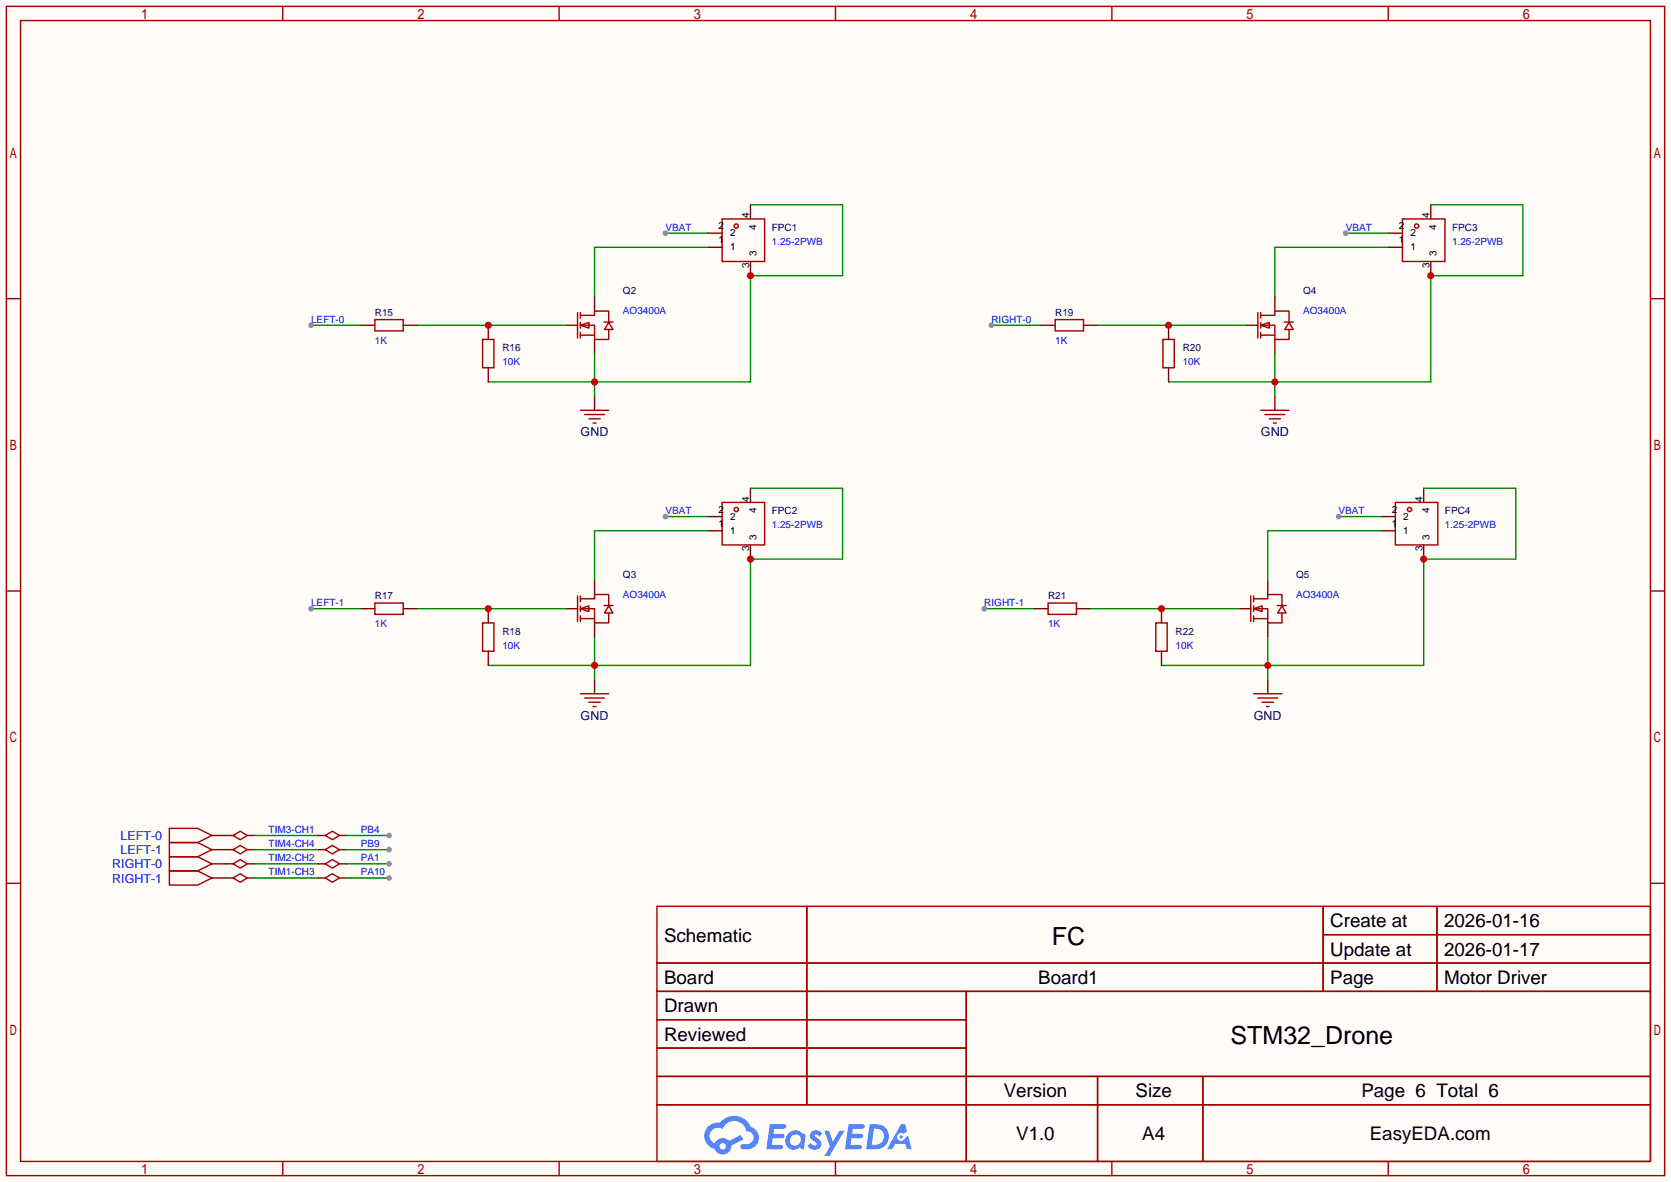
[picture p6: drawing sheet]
<svg xmlns="http://www.w3.org/2000/svg" width="299mm" height="212mm" viewBox="0 0 299 212" stroke-linecap="round" stroke-linejoin="round" font-family="sans-serif">
<path d="M0 0h299.5v211.8h-299.5z" fill="#fffcf7"/>
<g fill="none" stroke="#a10000" stroke-width=".25">
<path d="M1.1 1.1h297.2v209.6h-297.2zM3.7 3.7h292.1v204.5h-292.1zM50.7 1.1v2.6M100.2 1.1v2.6M149.7 1.1v2.6M199.3 1.1v2.6M248.8 1.1v2.6M1.1 53.5h2.6M295.8 53.5h2.5M1.1 105.9h2.6M295.8 105.9h2.5M1.1 158.3h2.6"/>
<path d="M295.8 158.3h2.5M117.7 162.4h178.1v45.8h-178.1zM117.7 172.6h178.1M117.7 177.7h178.1M144.6 162.4v35.6M173.2 177.7v30.5M237.1 162.4v15.3M237.1 167.5h58.7M257.5 162.4v15.3M117.7 182.8h55.5M117.7 192.9h178.1M117.7 187.8h55.5"/>
<path d="M117.7 198h178.1M196.7 192.9v15.3M215.6 192.9v15.3M50.7 208.2v2.5M100.2 208.2v2.5M149.7 208.2v2.5M199.3 208.2v2.5M248.8 208.2v2.5"/>
</g>
<g fill="#5487ff">
<path d="M145.5 202.8a1.3 1.3 0 0 1 1.8 .3l-.4 .6a.54 .54 0 0 0-.9-.2l.1 .2a1.58 1.58 0 0 1 1.1 1.6 1.43 1.43 0 0 1-2.5 .1l.5-.6a.64 .64 0 0 0 .5 .5 .64 .64 0 0 0 .7-.3l-.2-.2a1.6 1.6 0 0 1-1-1.6z"/>
<path d="M147.7 202.7h.9l.7 1.9 1.1-1.9h.9l-2.7 4.5h-.9l1-1.7z"/>
<path d="M138 201.5h1.6a1.31 1.31 0 0 1 1.2 .2 .4 .4 0 0 1-.3 .6h-1.8l-.1 .9h1.6a.4 .4 0 0 1 .4 .4 .4 .4 0 0 1-.4 .4h-1.7l-.2 1.2h.8a1.23 1.23 0 0 1 1.2 .2 .39 .39 0 0 1-.3 .6h-2.7z"/>
<path d="M152.1 201.5h1.6a1.32 1.32 0 0 1 1.3 .2 .39 .39 0 0 1-.4 .6h-1.7l-.2 .9h1.7a.4 .4 0 0 1 .3 .4 .4 .4 0 0 1-.4 .4h-1.7l-.2 1.2h.8a1.23 1.23 0 0 1 1.2 .2 .39 .39 0 0 1-.3 .6h-2.7z"/>
<path d="M161.5 201.5h.7l.4 1.3-.7 .4a.75 .75 0 0 0-1.1 .3 .75 .75 0 0 0 .5 1 .75 .75 0 0 0 .9-.6l.6-.3 .6 2.4h-.9l-.2-1h-1.9l-.5 1h-.9z"/>
<path d="M155.9 201.5l-.7 4.5h1.5a2.27 2.27 0 0 0 2.6-2.3 2.27 2.27 0 0 0-2.7-2.2zM156.6 202.3a1.5 1.5 0 0 1 1.8 1.5 1.5 1.5 0 0 1-1.9 1.4h-.3z"/>
<path d="M141.3 203.1a1.62 1.62 0 0 0-.4 2.1 1.62 1.62 0 0 0 2 .7l.4-.3 .3 .3 .5 .1 .3-2.5-.2-.3h-.4a1.58 1.58 0 0 0-2.5-.1zM141.9 203.6a.98 .98 0 0 1 1.5 .2 .98 .98 0 0 1-.6 1.5 .94 .94 0 0 1-1.2-.4 .94 .94 0 0 1 .3-1.3z"/>
<path d="M126.9 201.9a2.37 2.37 0 0 0 1.2 4 1.54 1.54 0 0 0 1.7 1 1.54 1.54 0 0 0 1.3-1.6l2.1-1.1-.5-.8-2 1.1a1.57 1.57 0 0 0-2.6 .4 1.5 1.5 0 0 1-.8-2.1 1.5 1.5 0 0 1 2.2-.5 2.23 2.23 0 0 1 2.3-1.4 2.23 2.23 0 0 1 2 1.8 1.16 1.16 0 0 1 1.2 1.1 1.16 1.16 0 0 1-1 1.3h-.7a.47 .47 0 0 0-.6 .3 .47 .47 0 0 0 .4 .6 2.23 2.23 0 0 0 2.3-.7 2.23 2.23 0 0 0 .4-2.3 2.16 2.16 0 0 0-1.3-1.1 3.2 3.2 0 0 0-5.4-.7l-1.2 .1zM129 205.4a.58 .58 0 0 1 1.1 0 .58 .58 0 0 1-1.1 0z"/>
<circle cx="161.5" cy="203.8" r=".28"/>
</g>
<g fill="none" stroke="#a10000" stroke-width=".25">
<path d="M129.4 39.2h7.6v7.7h-7.6zM103.5 56v4.6M104 58.3h2.6v2.5h2.5v-1.7M104 56.5h2.6v-.7h2.5v2M104 58.3l1.5-.5v1zM104 56v1M104 57.8v1M104 59.6v1M108.2 57.7h1.7M109.1 57.8l.8 1.3h-1.6zM104 60.1h2.6"/>
<circle cx="132" cy="40.5" r=".38"/>
</g>
<path d="M134.5 36.7v2.5M101.5 58.3h2M106.6 53.2v2.6M126.9 44.3h2.5M126.9 41.8h2.5M134.5 46.9v2.5M106.6 60.8v2.6" fill="none" stroke="#870000" stroke-width=".25"/>
<path d="M119.3 41.8h7.6" fill="none" stroke="#008700" stroke-width=".25"/>
<circle cx="119.3" cy="41.8" r=".51" fill="#999"/>
<path d="M134.5 36.7h16.5v12.7h-16.5v19.1h-47M126.9 44.3h-20.3v8.9M106.6 63.4v7.6" fill="none" stroke="#008700" stroke-width=".25"/>
<path d="M106.6 71v2.5" fill="none" stroke="#870000" stroke-width=".25"/>
<path d="M104 73.5h5.1M104.8 74.3h3.5M105.5 75.1h2.1M106.3 75.8h.5" fill="none" stroke="#a10000" stroke-width=".25"/>
<g fill="#c00">
<circle cx="106.6" cy="68.5" r=".63"/>
<circle cx="134.5" cy="49.4" r=".63"/>
</g>
<path d="M67.2 57.3h5.1v2h-5.1z" fill="none" stroke="#a10000" stroke-width=".25"/>
<path d="M64.6 58.3h2.6M72.3 58.3h2.5" fill="none" stroke="#870000" stroke-width=".25"/>
<path d="M55.8 58.3h8.8M74.8 58.3h26.7" fill="none" stroke="#008700" stroke-width=".25"/>
<circle cx="55.8" cy="58.3" r=".51" fill="#999"/>
<path d="M86.5 60.8h2v5.1h-2z" fill="none" stroke="#a10000" stroke-width=".25"/>
<path d="M87.5 58.3v2.5" fill="none" stroke="#870000" stroke-width=".25"/>
<circle cx="87.5" cy="58.3" r=".63" fill="#c00"/>
<path d="M87.5 65.9v2.6M126.9 95.1h2.5M126.9 92.6h2.5M134.5 87.5v2.5M134.5 97.7v2.5M101.5 109.1h2M106.6 104v2.6M106.6 111.6v2.6" fill="none" stroke="#870000" stroke-width=".25"/>
<g fill="none" stroke="#a10000" stroke-width=".25">
<path d="M129.4 90h7.6v7.7h-7.6zM103.5 106.8v4.6M104 109.1h2.6v2.5h2.5v-1.7M104 107.3h2.6v-.7h2.5v2M104 109.1l1.5-.5v1zM104 106.8v1M104 108.6v1M104 110.4v1M104 110.9h2.6M108.2 108.5h1.7M109.1 108.6l.8 1.3h-1.6z"/>
<circle cx="132" cy="91.3" r=".38"/>
</g>
<path d="M119.3 92.6h7.6" fill="none" stroke="#008700" stroke-width=".25"/>
<circle cx="119.3" cy="92.6" r=".51" fill="#999"/>
<path d="M126.9 95.1h-20.3v8.9M134.5 87.5h16.5v12.7h-16.5v19.1h-47M106.6 114.2v7.6" fill="none" stroke="#008700" stroke-width=".25"/>
<path d="M106.6 121.8v2.5" fill="none" stroke="#870000" stroke-width=".25"/>
<path d="M104 124.3h5.1M104.8 125.1h3.5M105.5 125.9h2.1M106.3 126.6h.5" fill="none" stroke="#a10000" stroke-width=".25"/>
<g fill="#c00">
<circle cx="106.6" cy="119.3" r=".63"/>
<circle cx="134.5" cy="100.2" r=".63"/>
</g>
<path d="M67.2 108.1h5.1v2h-5.1z" fill="none" stroke="#a10000" stroke-width=".25"/>
<path d="M64.6 109.1h2.6M72.3 109.1h2.5" fill="none" stroke="#870000" stroke-width=".25"/>
<path d="M55.8 109.1h8.8M74.8 109.1h26.7" fill="none" stroke="#008700" stroke-width=".25"/>
<circle cx="55.8" cy="109.1" r=".51" fill="#999"/>
<path d="M86.5 111.6h2v5.1h-2z" fill="none" stroke="#a10000" stroke-width=".25"/>
<path d="M87.5 109.1v2.5" fill="none" stroke="#870000" stroke-width=".25"/>
<circle cx="87.5" cy="109.1" r=".63" fill="#c00"/>
<path d="M256.4 36.7v2.5M223.4 58.3h2M228.5 53.2v2.6M248.8 44.3h2.5M248.8 41.8h2.5M256.4 46.9v2.5M228.5 60.8v2.6M87.5 116.7v2.6" fill="none" stroke="#870000" stroke-width=".25"/>
<g fill="none" stroke="#a10000" stroke-width=".25">
<path d="M251.3 39.2h7.7v7.7h-7.7zM225.4 56v4.6M225.9 58.3h2.6v2.5h2.5v-1.7M225.9 56.5h2.6v-.7h2.5v2M225.9 58.3l1.6-.5v1zM225.9 56v1M225.9 57.8v1M225.9 59.6v1M230.2 57.7h1.6M231 57.8l.8 1.3h-1.5zM225.9 60.1h2.6"/>
<circle cx="253.9" cy="40.5" r=".38"/>
</g>
<path d="M241.2 41.8h7.6" fill="none" stroke="#008700" stroke-width=".25"/>
<circle cx="241.2" cy="41.8" r=".51" fill="#999"/>
<path d="M256.4 36.7h16.5v12.7h-16.5v19.1h-47M248.8 44.3h-20.3v8.9M228.5 63.4v7.6" fill="none" stroke="#008700" stroke-width=".25"/>
<path d="M228.5 71v2.5" fill="none" stroke="#870000" stroke-width=".25"/>
<path d="M225.9 73.5h5.1M226.7 74.3h3.6M227.5 75.1h2M228.2 75.8h.5" fill="none" stroke="#a10000" stroke-width=".25"/>
<g fill="#c00">
<circle cx="228.5" cy="68.5" r=".63"/>
<circle cx="256.4" cy="49.4" r=".63"/>
</g>
<path d="M189.1 57.3h5.1v2h-5.1z" fill="none" stroke="#a10000" stroke-width=".25"/>
<path d="M186.6 58.3h2.5M194.2 58.3h2.5" fill="none" stroke="#870000" stroke-width=".25"/>
<path d="M177.7 58.3h8.9M196.7 58.3h26.7" fill="none" stroke="#008700" stroke-width=".25"/>
<circle cx="177.7" cy="58.3" r=".51" fill="#999"/>
<path d="M208.4 60.8h2v5.1h-2z" fill="none" stroke="#a10000" stroke-width=".25"/>
<path d="M209.4 58.3v2.5" fill="none" stroke="#870000" stroke-width=".25"/>
<circle cx="209.4" cy="58.3" r=".63" fill="#c00"/>
<path d="M209.4 65.9v2.6M247.5 95.1h2.6M247.5 92.6h2.6M255.1 87.5v2.5M255.1 97.7v2.5M222.1 109.1h2.1M227.2 104v2.6M227.2 111.6v2.6" fill="none" stroke="#870000" stroke-width=".25"/>
<g fill="none" stroke="#a10000" stroke-width=".25">
<path d="M250.1 90h7.6v7.7h-7.6zM224.2 106.8v4.6M224.7 109.1h2.5v2.5h2.5v-1.7M224.7 107.3h2.5v-.7h2.5v2M224.7 109.1l1.5-.5v1zM224.7 106.8v1M224.7 108.6v1M224.7 110.4v1M224.7 110.9h2.5M228.9 108.5h1.6M229.7 108.6l.8 1.3h-1.5z"/>
<circle cx="252.6" cy="91.3" r=".38"/>
</g>
<path d="M239.9 92.6h7.6" fill="none" stroke="#008700" stroke-width=".25"/>
<circle cx="239.9" cy="92.6" r=".51" fill="#999"/>
<path d="M247.5 95.1h-20.3v8.9M255.1 87.5h16.6v12.7h-16.6v19.1h-46.9M227.2 114.2v7.6" fill="none" stroke="#008700" stroke-width=".25"/>
<path d="M227.2 121.8v2.5" fill="none" stroke="#870000" stroke-width=".25"/>
<path d="M224.7 124.3h5M225.4 125.1h3.6M226.2 125.9h2M226.9 126.6h.6" fill="none" stroke="#a10000" stroke-width=".25"/>
<g fill="#c00">
<circle cx="227.2" cy="119.3" r=".63"/>
<circle cx="255.1" cy="100.2" r=".63"/>
</g>
<path d="M187.8 108.1h5.1v2h-5.1z" fill="none" stroke="#a10000" stroke-width=".25"/>
<path d="M185.3 109.1h2.5M192.9 109.1h2.6" fill="none" stroke="#870000" stroke-width=".25"/>
<path d="M176.4 109.1h8.9M195.5 109.1h26.6" fill="none" stroke="#008700" stroke-width=".25"/>
<circle cx="176.4" cy="109.1" r=".51" fill="#999"/>
<path d="M207.1 111.6h2.1v5.1h-2.1z" fill="none" stroke="#a10000" stroke-width=".25"/>
<path d="M208.2 109.1v2.5" fill="none" stroke="#870000" stroke-width=".25"/>
<circle cx="208.2" cy="109.1" r=".63" fill="#c00"/>
<path d="M208.2 116.7v2.6M38 149.7h3.8M38 152.3h3.8M44.3 149.7h1.3M44.3 152.3h1.3M57 149.7h1.3M60.8 149.7h1.3" fill="none" stroke="#870000" stroke-width=".25"/>
<path d="M30.4 148.5h5l2.6 1.2-2.6 1.3h-5zM30.4 151h5l2.6 1.3-2.6 1.2h-5zM41.8 149.7l1.3-.7 1.2 .7-1.2 .8zM41.8 152.3l1.3-.8 1.2 .8-1.2 .7zM58.3 149.7l1.3-.7 1.2 .7-1.2 .8z" fill="none" stroke="#a10000" stroke-width=".25"/>
<path d="M40.5 149.7h.1M40.5 152.3h.1M45.6 149.7h11.4M62.1 149.7h7.6" fill="none" stroke="#008700" stroke-width=".25"/>
<circle cx="69.7" cy="149.7" r=".51" fill="#999"/>
<path d="M45.6 152.3h11.4M62.1 152.3h7.6" fill="none" stroke="#008700" stroke-width=".25"/>
<path d="M57 152.3h1.3M60.8 152.3h1.3" fill="none" stroke="#870000" stroke-width=".25"/>
<path d="M58.3 152.3l1.3-.8 1.2 .8-1.2 .7z" fill="none" stroke="#a10000" stroke-width=".25"/>
<circle cx="69.7" cy="152.3" r=".51" fill="#999"/>
<path d="M38 154.8h3.8M38 157.4h3.8M44.3 154.8h1.3M44.3 157.4h1.3M57 154.8h1.3M60.8 154.8h1.3" fill="none" stroke="#870000" stroke-width=".25"/>
<path d="M30.4 153.5h5l2.6 1.3-2.6 1.3h-5zM30.4 156.1h5l2.6 1.3-2.6 1.2h-5zM41.8 154.8l1.3-.7 1.2 .7-1.2 .8zM41.8 157.4l1.3-.8 1.2 .8-1.2 .7zM58.3 154.8l1.3-.7 1.2 .7-1.2 .8z" fill="none" stroke="#a10000" stroke-width=".25"/>
<path d="M40.5 154.8h.1M40.5 157.4h.1M45.6 154.8h11.4M62.1 154.8h7.6" fill="none" stroke="#008700" stroke-width=".25"/>
<circle cx="69.7" cy="154.8" r=".51" fill="#999"/>
<path d="M45.6 157.4h11.4M62.1 157.4h7.6" fill="none" stroke="#008700" stroke-width=".25"/>
<path d="M57 157.4h1.3M60.8 157.4h1.3" fill="none" stroke="#870000" stroke-width=".25"/>
<path d="M58.3 157.4l1.3-.8 1.2 .8-1.2 .7z" fill="none" stroke="#a10000" stroke-width=".25"/>
<circle cx="69.7" cy="157.4" r=".51" fill="#999"/>
<g font-size="4.5">
<text x="188.5" y="169.3">FC</text>
<text x="220.5" y="187.1">STM32_Drone</text>
</g>
<g font-size="3.4">
<text x="238.4" y="166.2">Create at</text>
<text x="258.8" y="166.2">2026-01-16</text>
<text x="119" y="168.7">Schematic</text>
<text x="238.4" y="171.3">Update at</text>
<text x="258.8" y="171.3">2026-01-17</text>
<text x="119" y="176.4">Board</text>
<text x="186.1" y="176.4">Board1</text>
<text x="238.4" y="176.4">Page</text>
<text x="258.8" y="176.4">Motor Driver</text>
<text x="119" y="181.4">Drawn</text>
<text x="119" y="186.5">Reviewed</text>
<text x="179.9" y="196.7">Version</text>
<text x="203.5" y="196.7">Size</text>
<text x="244" y="196.7">Page 6 Total 6</text>
<text x="182.1" y="204.3">V1.0</text>
<text x="204.7" y="204.3">A4</text>
<text x="245.5" y="204.3">EasyEDA.com</text>
</g>
<g font-size="2.2" fill="#000080">
<text x="104.1" y="78.2">GND</text>
<text x="226" y="78.2">GND</text>
<text x="104.1" y="129">GND</text>
<text x="224.7" y="129">GND</text>
</g>
<g font-size="2.2" fill="#00f">
<text x="20.1" y="155.6">RIGHT-0</text>
<text x="21.6" y="150.6">LEFT-0</text>
<text x="21.6" y="153.1">LEFT-1</text>
<text x="20.1" y="158.2">RIGHT-1</text>
</g>
<g font-size="1.8" fill="#00f">
<text x="119.3" y="41.3">VBAT</text>
<text x="241.2" y="41.3">VBAT</text>
<text x="138.3" y="43.9">1.25-2PWB</text>
<text x="260.2" y="43.9">1.25-2PWB</text>
<text x="55.8" y="57.8">LEFT-0</text>
<text x="111.6" y="56.3">AO3400A</text>
<text x="177.7" y="57.8">RIGHT-0</text>
<text x="233.6" y="56.3">AO3400A</text>
<text x="67.2" y="61.7">1K</text>
<text x="90" y="65.5">10K</text>
<text x="189.1" y="61.7">1K</text>
<text x="212" y="65.5">10K</text>
<text x="119.3" y="92.1">VBAT</text>
<text x="138.3" y="94.7">1.25-2PWB</text>
<text x="239.9" y="92.1">VBAT</text>
<text x="259" y="94.7">1.25-2PWB</text>
<text x="111.6" y="107.1">AO3400A</text>
<text x="232.3" y="107.1">AO3400A</text>
<text x="55.8" y="108.6">LEFT-1</text>
<text x="67.2" y="112.5">1K</text>
<text x="176.4" y="108.6">RIGHT-1</text>
<text x="187.8" y="112.5">1K</text>
<text x="90" y="116.3">10K</text>
<text x="210.7" y="116.3">10K</text>
<text x="48.1" y="149.3">TIM3-CH1</text>
<text x="64.6" y="149.3">PB4</text>
<text x="48.1" y="151.8">TIM4-CH4</text>
<text x="48.1" y="154.4">TIM2-CH2</text>
<text x="64.6" y="151.8">PB9</text>
<text x="64.6" y="154.4">PA1</text>
<text x="48.1" y="156.9">TIM1-CH3</text>
<text x="64.6" y="156.9">PA10</text>
</g>
<g font-size="1.8">
<text x="128.8" y="41.1">2</text>
<text x="134.3" y="39.1" transform="rotate(-90 134.3 39.1)">4</text>
<text x="135.5" y="41.2" transform="rotate(-90 135.5 41.2)">4</text>
<text x="250.7" y="41.1">2</text>
<text x="256.2" y="39.1" transform="rotate(-90 256.2 39.1)">4</text>
<text x="257.5" y="41.2" transform="rotate(-90 257.5 41.2)">4</text>
<text x="128.8" y="43.6">1</text>
<text x="130.8" y="44.9">1</text>
<text x="130.8" y="42.4">2</text>
<text x="134.3" y="48" transform="rotate(-90 134.3 48)">3</text>
<text x="135.5" y="45.9" transform="rotate(-90 135.5 45.9)">3</text>
<text x="250.7" y="43.6">1</text>
<text x="252.8" y="44.9">1</text>
<text x="252.8" y="42.4">2</text>
<text x="256.2" y="48" transform="rotate(-90 256.2 48)">3</text>
<text x="257.5" y="45.9" transform="rotate(-90 257.5 45.9)">3</text>
<text x="134.3" y="89.9" transform="rotate(-90 134.3 89.9)">4</text>
<text x="254.9" y="89.9" transform="rotate(-90 254.9 89.9)">4</text>
<text x="128.8" y="94.4">1</text>
<text x="128.8" y="91.9">2</text>
<text x="130.8" y="95.7">1</text>
<text x="130.8" y="93.2">2</text>
<text x="135.5" y="92" transform="rotate(-90 135.5 92)">4</text>
<text x="249.4" y="94.4">1</text>
<text x="249.4" y="91.9">2</text>
<text x="251.5" y="95.7">1</text>
<text x="251.5" y="93.2">2</text>
<text x="256.2" y="92" transform="rotate(-90 256.2 92)">4</text>
<text x="134.3" y="98.8" transform="rotate(-90 134.3 98.8)">3</text>
<text x="135.5" y="96.7" transform="rotate(-90 135.5 96.7)">3</text>
<text x="254.9" y="98.8" transform="rotate(-90 254.9 98.8)">3</text>
<text x="256.2" y="96.7" transform="rotate(-90 256.2 96.7)">3</text>
</g>
<g font-size="1.8" fill="#000080">
<text x="138.3" y="41.3">FPC1</text>
<text x="260.2" y="41.3">FPC3</text>
<text x="111.6" y="52.8">Q2</text>
<text x="233.6" y="52.8">Q4</text>
<text x="67.2" y="56.6">R15</text>
<text x="189.1" y="56.6">R19</text>
<text x="90" y="62.9">R16</text>
<text x="212" y="62.9">R20</text>
<text x="138.3" y="92.1">FPC2</text>
<text x="259" y="92.1">FPC4</text>
<text x="67.2" y="107.4">R17</text>
<text x="111.6" y="103.6">Q3</text>
<text x="187.8" y="107.4">R21</text>
<text x="232.3" y="103.6">Q5</text>
<text x="90" y="113.7">R18</text>
<text x="210.7" y="113.7">R22</text>
</g>
</svg>
